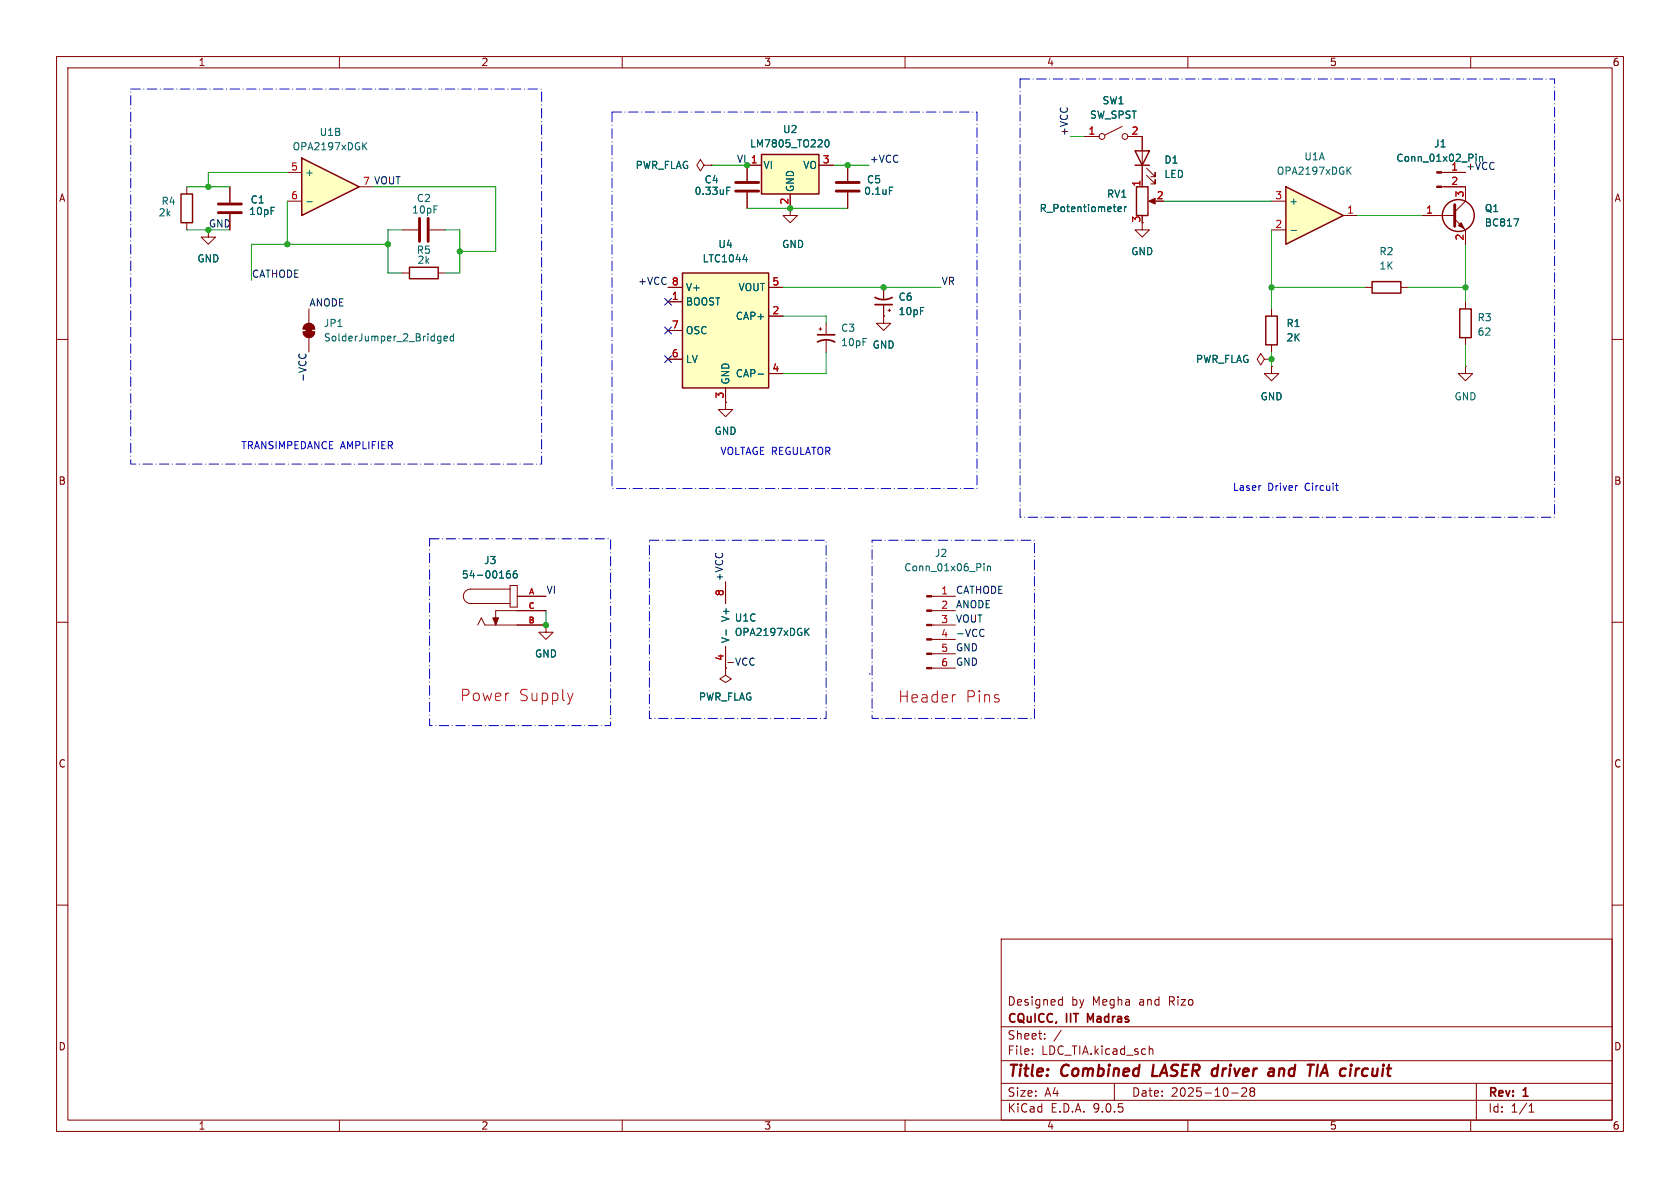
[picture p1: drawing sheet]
<svg xmlns="http://www.w3.org/2000/svg" width="297mm" height="210mm" viewBox="0 0 297 210" stroke-linecap="round" stroke-linejoin="round" font-family="sans-serif">
<g fill="none" stroke="#840000" stroke-width=".18">
<path d="M10 10h277v190h-277zM12 12h273v186h-273zM60 10v2M110 10v2M160 10v2M210 10v2M260 10v2M10 60h2M285 60h2M10 110h2M285 110h2M10 160h2"/>
<path d="M177 166h108v32h-108zM187.4 176.7l.4 .1M187.8 176.2v1.5M187.8 177.6l-.4 .1M285 160h2M60 198v2M110 198v2M160 198v2M177 194.5h108M177 191.5h108M177 187.5h108M177 181.5h108"/>
<path d="M182.5 186.3v.1M182.5 185.5v.1M184.7 183.6v.1M184.7 182.8v.1M187.6 182.1l-1.3 2M197 191.5v3M203.2 184.9v1.5M203.2 185.5l.2-.1 .3 .1 .1 .9M210 198v2M217.7 193.2h1.2M219.5 192.4l.6-.1 .2 .1 .1 .3-.9 1.1h.9M221.2 192.9l-.2-.2 .2-.4 .5 .1 .1 .2-.3 .3"/>
<path d="M221.2 192.9l-.2 .3v.5l.2 .1 .5-.1 .1-.2-.1-.4-.2-.2M221.2 192.9h.3M260 198v2M261 191.5v6.5M270.3 196.6h.9M270.3 195.5l.4-.4v1.5"/>
</g>
<path d="M203.9 188.2l-.2 2h.9M224.6 188.9l.6 .1-.1 1.2M225.1 190.1l-.2 .1M225.2 189.4h-.7M233 188.2l-.3 2M233.7 189.6h.9M234.3 188.2l-.9 2M240.3 188.9l-.5 .2" fill="none" stroke="#840000" stroke-width=".4"/>
<path d="M192.8 180.3l-.5-1.1v1.5" fill="none" stroke="#840000" stroke-width=".3"/>
<path d="M53.3 27.9l10.2 5.1-10.2 5.1z" fill="#ffffc2"/>
<path d="M53.3 27.9l10.2 5.1-10.2 5.1z" fill="none" stroke="#840000" stroke-width=".25"/>
<path d="M50.8 30.5h2.5M50.8 35.6h2.5M63.5 33h2.5" fill="none" stroke="#840000" stroke-width=".18"/>
<path d="M54.3 35.7h.9M64.3 25.8l.6 .7M64.9 25.2l-.8 .7" fill="none" stroke="#006464" stroke-width=".18"/>
<path d="M134.6 27.3h10.2v7h-10.2z" fill="#ffffc2"/>
<g fill="none" stroke="#840000" stroke-width=".25">
<path d="M32 34.3h2v5.1h-2zM134.6 27.3h10.2v7h-10.2zM223.8 55.9h2v5.1h-2zM242.6 49.8h5v2h-5z"/>
<circle cx="257.8" cy="38.1" r="2.82"/>
</g>
<g fill="none" stroke="#840000" stroke-width=".18">
<path d="M33 33v1.3M33 39.4v1.2M40.6 33v2.8M40.6 37.8v2.8M124.5 29.2l-.7-1-.6 1 .6 1 .7-1h1.2M125.7 29.2h.1M132.1 29.2h2.5M139.7 34.3v3.8h1.3l-1.3 1.3-1.3-1.3h1.3M144.8 29.2h2.5M251.5 38.1h5.7M257.2 38.7l1.9 1.9v2.6M259.1 33v2.6l-1.9 1.9"/>
<path d="M36.8 40.6v1.3h1.3l-1.3 1.3-1.2-1.3h1.2M71.1 40.6h2.8M75.9 40.6h2.8M224.8 54.6v1.3M241.3 50.8h1.3M247.6 50.8h1.3M223.5 63.5l-.6-1-.7 1 .7 1 .6-1h1.3M224.8 63.5h.1M224.8 61v1.2M259.1 64.8v1.2h1.2l-1.2 1.3-1.3-1.3h1.3M259.1 64.8h.1"/>
</g>
<path d="M146 24.8l.1-.1a.68 .68 0 0 1 .5 .6 .68 .68 0 0 1-.5 .7 .84 .84 0 0 1-.1-1.2zM267.6 38.7h.9l-.6 1.2" fill="none" stroke="#006464" stroke-width=".18"/>
<path d="M38.6 36.1h4.1M38.6 37.6h4.1M74.2 38.6v4.1M75.7 38.6v4.1M257.2 36.2v3.8" fill="none" stroke="#840000" stroke-width=".51"/>
<path d="M257.8 39.9l.5-.5 .5 1z" fill="#840000" stroke="#840000" stroke-width=".18"/>
<path d="M120.6 48.3h15.3v20.3h-15.3z" fill="#ffffc2"/>
<path d="M200.7 26.7h2.5l-1.3 2.5zM200.7 29.2h2.5M200.9 33h2v5.1h-2zM72.4 47.2h5.1v2.1h-5.1zM120.6 48.3h15.3v20.3h-15.3z" fill="none" stroke="#840000" stroke-width=".25"/>
<g fill="none" stroke="#840000" stroke-width=".18">
<path d="M149.9 29.2v2.8M149.9 34v2.8M191.8 24.1h2.5M198.4 22.4l-3.1 1.5M199.4 24.1h2.5v8.9M201.9 39.4v1.2h1.3l-1.3 1.3-1.2-1.3h1.2M202.7 31l1.5 1.5v-.7v.7h-.7M202.7 29.7l1.5 1.5v-.7v.7h-.7M203.5 35.6h1M53.6 58.7h2a1.02 1.02 0 0 1-1 1 1.02 1.02 0 0 1-1-1zM53.9 57.5a1.02 1.02 0 0 1 1.1-.3 1.02 1.02 0 0 1 .6 1h-2zM54.6 54.6v2.6"/>
<path d="M54.6 59.7v2.5M71.1 48.3h1.3M77.5 48.3h1.2M118.1 50.8h2.5M118.1 53.3h2.5M118.1 58.4h2.5M135.9 50.8h2.5M135.9 55.9h2.5M144.8 58.2h.5M145 57.9v.5M146 57.2v2M156.2 55.9v1.3h1.3l-1.3 1.2-1.3-1.2h1.3"/>
<path d="M156.2 55.9h.1M156.2 50.8v2M156.2 53.8v2.1M157 54.9h.5M157.2 54.6v.5M118.1 63.5h2.5M128.3 68.6v2.5M135.9 66h2.5M146 60.2v2M224.8 64.8v1.2h1.3l-1.3 1.3-1.3-1.3h1.3M224.8 64.8h.1M96.5 110.5v1.3h1.3l-1.3 1.2-1.3-1.2h1.3"/>
<path d="M96.5 110.5h.1M128.3 114.3v5.1l1 .6-1 .7-1-.7 1-.6M128.3 102.9v3.8"/>
<circle cx="194.8" cy="24.1" r=".51"/>
<circle cx="198.9" cy="24.1" r=".51"/>
</g>
<g fill="none" stroke="#006464" stroke-width=".18">
<path d="M157.2 33.1h.6M197.6 37l.7-.1-.1-.3h-.4l-.2 .1 .1 .6h.5M198.8 36.6v.8M199.2 36.6l-.4 .2M77.6 59.4l.3 .1M77.9 59.4v1.1l-.2 .2M78.5 59.8l.6-.1-.1-.2-.3-.1-.2 .2v.6h.5M80.2 59.5l-.4-.1-.2 .3 .1 .5h.5M80.2 59v1.3M131.4 45.9h.7M132 45.5v.8M77.9 60.2l-.3 .1"/>
<path d="M134 66.1h1M128.4 111.3v1M142.5 111.6l.5 .7M143 111.1l-.7 .7"/>
</g>
<path d="M144.5 59.2h3.1M154.7 52.6a3.2 3.2 0 0 0 3 0M154.7 53.8h3M144.5 60.5a3.2 3.2 0 0 1 3.1 0" fill="none" stroke="#840000" stroke-width=".3"/>
<g fill="#840000" stroke="#840000" stroke-width=".18">
<path d="M54.1 57.9h1v1h-1z"/>
<path d="M53.6 58.7h2a1.02 1.02 0 0 1-1 1 1.02 1.02 0 0 1-1-1z"/>
<path d="M53.9 57.5a1.02 1.02 0 0 1 1.1-.3 1.02 1.02 0 0 1 .6 1h-2z"/>
<path d="M203.1 35.6l1.1-.5v1z"/>
</g>
<path d="M147.8 32.3h4.1M147.8 33.8h4.1" fill="none" stroke="#840000" stroke-width=".51"/>
<path d="M227.3 33l10.2 5.1-10.2 5.1z" fill="#ffffc2"/>
<path d="M227.3 33l10.2 5.1-10.2 5.1zM258.1 54.6h2v5.1h-2z" fill="none" stroke="#840000" stroke-width=".25"/>
<g fill="none" stroke="#840000" stroke-width=".18">
<path d="M40.6 33v2.8M40.6 37.8v2.8M125.7 29.2h.1M132.1 34v2.8M134.6 29.2h-2.5v2.8M139.7 34.3v2.5M144.8 29.2h2.5M149.9 29.2v2.8M149.9 34v2.8M191.8 24.1h2.5M199.4 24.1h2.5v2.6M201.9 29.2v3.8"/>
<path d="M224.8 35.6h2.5M237.5 38.1h2.5M251.5 38.1h2.5M254.9 33h4.2v2.6M254.9 30.5h4.2M118.1 50.8h2.5M118.1 53.3h2.5M118.1 58.4h2.5M135.9 50.8h2.5M135.9 55.9h2.5M156.2 55.9h.1M156.2 50.8v2"/>
<path d="M156.2 53.8v2.1M224.8 40.6h2.5M224.8 54.6v1.3M259.1 40.6v2.6M259.1 53.3v1.3M259.1 59.7v1.3M118.1 63.5h2.5M128.3 71.1v1.3h1.2l-1.2 1.3-1.3-1.3h1.3M128.3 71.1h.1M128.3 68.6v2.5M135.9 66h2.5M224.8 64.8h.1"/>
<path d="M224.8 63.5h.1M224.8 61v1.2M84.5 110.5l.6-1.3 .6 1.3h10.8M90.2 104.1h-7a1.27 1.27 0 0 0-1.3 1.3 1.27 1.27 0 0 0 1.3 1.3h7M90.2 103.5h1.2v3.8h-1.2zM91.4 105.4h5.1M96.5 110.5h.1M96.5 108h-8.9v2.5M128.3 102.9v3.8M128.3 114.3v3.8M164.7 108h4.2M164.7 110.5h4.2"/>
<path d="M164.7 105.4h4.2M164.7 113h4.2M164.7 115.6h4.2M164.7 118.1h4.2"/>
</g>
<g fill="none" stroke="#006464" stroke-width=".18">
<path d="M128.5 33.7h.4M128.5 33.1h.6M146 24.8l.1-.1a.68 .68 0 0 1 .5 .6 .68 .68 0 0 1-.5 .7 .84 .84 0 0 1-.1-1.2zM157.2 33.1h.6M197.6 37l.7-.1-.1-.3h-.4l-.2 .1 .1 .6h.5M198.8 36.6v.8M199.2 36.6l-.4 .2M238.3 30.1l.6 .7M238.9 29.5l-.8 .8M261 27.2v.2M261 27.7v.8M261.6 27.7v.8"/>
<path d="M261.6 27.8l.1-.1h.3l.1 .8M267.6 38.7h.9l-.6 1.2M131.4 45.9h.7M132 45.5v.8M228.2 40.7h1M134 66.1h1M174 99.6v.2M89.6 101.5l.4-.1 .2 .2-.1 .5-.3 .1-.2-.1M90.1 100.9l-.3 .1-.2 .2M91.3 100.9l-.3 .1a.86 .86 0 0 0 0 1.2l.4-.1 .1-.5-.3-.2h-.2l-.3 .2M128.4 111.3v1M142.5 111.6l.5 .7"/>
<path d="M143 111.1l-.7 .7M174 100.1v.8M174.6 100.1v.8M174.6 100.2l.1-.1h.3l.1 .8"/>
</g>
<g fill="#840000" stroke="#840000" stroke-width=".18">
<path d="M254 30.4h.9v.2h-.9z"/>
<path d="M254 32.9h.9v.2h-.9z"/>
<path d="M87.1 109.2h1l-.5 1.3z"/>
<path d="M163.8 105.3h.9v.2h-.9z"/>
<path d="M163.8 107.8h.9v.3h-.9z"/>
<path d="M163.8 110.4h.9v.2h-.9z"/>
<path d="M163.8 112.9h.9v.3h-.9z"/>
<path d="M163.8 115.4h.9v.3h-.9z"/>
<path d="M163.8 118h.9v.2h-.9z"/>
</g>
<path d="M130 32.3h4.1M130 33.8h4.1" fill="none" stroke="#840000" stroke-width=".51"/>
<path d="M52.9 62.6l-.1 .2M54 62.6l.1 .2M133.1 116.3l.2 .1M133.3 117.5l-.2 .1M173.7 111.2l.3 .2M174 112.4l-.3 .1" fill="none" stroke="#0f0f0f" stroke-width=".18"/>
<g fill="none" stroke="#009600" stroke-width=".18">
<path d="M33 33h7.6M50.8 30.5h-14v2.5M50.8 35.6v7.6M66 33h21.6v11.5h-6.3M125.7 29.2h6.4M132.1 36.8h17.8M147.3 29.2h6.4M189.2 24.1h2.6M205.7 35.6h19.1M240 38.1h11.5M33 40.6h7.6M68.6 43.2h-24.2v6.3"/>
<path d="M71.1 40.6h-2.5v7.7h2.5M78.7 40.6h2.6v7.7h-2.6M138.4 55.9h7.6v1.3M138.4 50.8h28M224.8 50.8h16.5M224.8 40.6v14M248.9 50.8h10.2M259.1 43.2v10.1M146 62.2v3.8h-7.6M224.8 62.2v2.6M259.1 61v3.8M96.5 108v2.5"/>
</g>
<path d="M117.5 57.8l1.2 1.2M117.5 52.7l1.2 1.2M118.7 57.8l-1.2 1.2M118.7 52.7l-1.2 1.2M117.5 62.9l1.2 1.2M118.7 62.9l-1.2 1.2" fill="none" stroke="#000084" stroke-width=".18"/>
<path d="M101.3 122.5l-.5 1.4" fill="none" stroke="#ff0e12" stroke-width=".18"/>
<path d="M222.8 85.8h.1M236.1 85.8h.5M236.3 86.6l.3 .1" fill="none" stroke="#0000c2" stroke-width=".18"/>
<path d="M168.8 122.8h.1" fill="none" stroke="#ff090b" stroke-width=".18"/>
<path d="M23.1 15.7h72.7v66.3h-72.7zM108.2 19.8h64.5v66.6h-64.5zM180.3 14h94.5v77.4h-94.5zM75.9 95.3h32v33h-32zM114.8 95.5h31.2v31.5h-31.2zM154.2 95.5h28.7v31.5h-28.7zM153.7 119.1h.1" fill="none" stroke="#0000c2" stroke-width=".18" stroke-dasharray="1.7 .6 0 .6"/>
<g fill="#009600" stroke="#009600" stroke-width=".18">
<circle cx="68.6" cy="43.2" r=".46"/>
<circle cx="36.8" cy="33" r=".46"/>
<circle cx="36.8" cy="40.6" r=".46"/>
<circle cx="50.8" cy="43.2" r=".46"/>
<circle cx="224.8" cy="50.8" r=".46"/>
<circle cx="224.8" cy="63.5" r=".46"/>
<circle cx="259.1" cy="50.8" r=".46"/>
<circle cx="96.5" cy="110.5" r=".46"/>
<circle cx="81.3" cy="44.5" r=".46"/>
<circle cx="149.9" cy="29.2" r=".46"/>
<circle cx="139.7" cy="36.8" r=".46"/>
<circle cx="132.1" cy="29.2" r=".46"/>
<circle cx="156.2" cy="50.8" r=".46"/>
</g>
<g font-size="2.8" fill="#ff0e12">
<text x="81.3" y="124.2">Power</text>
<text x="91.7" y="124.2">Supply</text>
</g>
<g font-size="2.8" fill="#ff090b">
<text x="158.7" y="124.4">Header</text>
<text x="170.7" y="124.4">Pins</text>
</g>
<g font-size="2.8" fill="#840000">
<text x="178" y="190.9">Title:</text>
<text x="187.7" y="190.9">Combined</text>
<text x="204.6" y="190.9">LASER driver</text>
<text x="226.7" y="190.9">and</text>
<text x="234.5" y="190.9">TIA</text>
<text x="241" y="190.9">circuit</text>
</g>
<g font-size="2.1" fill="#840000">
<text x="178" y="178">Designed</text>
<text x="189.4" y="178">by</text>
<text x="193.2" y="178">Megha</text>
<text x="201.5" y="178">and</text>
<text x="206.9" y="178">Rizo</text>
<text x="178" y="184">Sheet:</text>
<text x="178" y="181.2">CQuICC,</text>
<text x="188.6" y="181.2">IIT</text>
<text x="192.9" y="181.2">Madras</text>
<text x="178" y="186.7">File:</text>
<text x="184.1" y="186.7">LDC_TIA.kicad_sch</text>
<text x="178" y="196.9">KiCad</text>
<text x="178" y="194.1">Size:</text>
<text x="184.7" y="194.1">A4</text>
<text x="185.7" y="196.9">E.D.A.</text>
<text x="193.3" y="196.9">9.0.5</text>
<text x="200" y="194.1">Date:</text>
<text x="207" y="194.1">2025-10-28</text>
<text x="263" y="194.3">Rev:</text>
<text x="263" y="196.9">Id:</text>
<text x="267.1" y="196.9">1/1</text>
<text x="269.4" y="194.3">1</text>
</g>
<g font-size="1.8" fill="#840000">
<text x="35" y="11.9">1</text>
<text x="85" y="11.9">2</text>
<text x="135" y="11.9">3</text>
<text x="185" y="11.9">4</text>
<text x="235" y="11.9">5</text>
<text x="285" y="11.9">6</text>
<text x="10.3" y="35.9">A</text>
<text x="285.3" y="35.9">A</text>
<text x="36.8" y="40.3">GND</text>
<text x="139.4" y="36.3" transform="rotate(-90 139.4 36.3)">2</text>
<text x="10.3" y="85.9">B</text>
<text x="285.3" y="85.9">B</text>
<text x="128.3" y="117.8">-VCC</text>
<text x="10.3" y="135.9">C</text>
<text x="285.3" y="135.9">C</text>
<text x="10.3" y="185.9">D</text>
<text x="285.3" y="185.9">D</text>
<text x="35" y="199.9">1</text>
<text x="85" y="199.9">2</text>
<text x="135" y="199.9">3</text>
<text x="185" y="199.9">4</text>
<text x="235" y="199.9">5</text>
<text x="285" y="199.9">6</text>
</g>
<g font-size="1.8" fill="#006464">
<text x="138.3" y="23.7">U2</text>
<text x="192.6" y="21.2">SW_SPST</text>
<text x="194.8" y="18.6">SW1</text>
<text x="51.6" y="26.8">OPA2197xDGK</text>
<text x="56.4" y="24.2">U1B</text>
<text x="132.5" y="26.3">LM7805_TO220</text>
<text x="205.7" y="29.1">D1</text>
<text x="230.5" y="28.5">U1A</text>
<text x="246.8" y="28.8">Conn_01x02_Pin</text>
<text x="253.4" y="26.3">J1</text>
<text x="53.8" y="31.3">+</text>
<text x="73.6" y="35.9">C2</text>
<text x="112.3" y="30.1">PWR_FLAG</text>
<text x="122.7" y="34.6">0.33uF</text>
<text x="124.5" y="32.6">C4</text>
<text x="134.9" y="30.1">VI</text>
<text x="140.6" y="34" transform="rotate(-90 140.6 34)">GND</text>
<text x="141.9" y="30.1">VO</text>
<text x="152.7" y="34.6">0.1uF</text>
<text x="153.2" y="32.6">C5</text>
<text x="195.6" y="35.2">RV1</text>
<text x="205.7" y="31.7">LED</text>
<text x="225.6" y="31.1">OPA2197xDGK</text>
<text x="27.9" y="38.5">2k</text>
<text x="28.5" y="36.4">R4</text>
<text x="44" y="38.2">10pF</text>
<text x="44.2" y="36.2">C1</text>
<text x="72.8" y="37.9">10pF</text>
<text x="183.7" y="37.7">R_Potentiometer</text>
<text x="227.8" y="36.4">+</text>
<text x="262.4" y="40.2">BC817</text>
<text x="262.4" y="37.7">Q1</text>
<text x="34.8" y="46.6">GND</text>
<text x="73.6" y="45.1">R5</text>
<text x="73.7" y="46.8">2k</text>
<text x="124.1" y="46.6">LTC1044</text>
<text x="126.9" y="44">U4</text>
<text x="138.2" y="44">GND</text>
<text x="199.9" y="45.3">GND</text>
<text x="243.8" y="45.3">R2</text>
<text x="243.8" y="47.9">1K</text>
<text x="121.2" y="51.7">V+</text>
<text x="130.5" y="51.7">VOUT</text>
<text x="158.8" y="53.4">C6</text>
<text x="57.2" y="58">JP1</text>
<text x="121.2" y="54.2">BOOST</text>
<text x="121.2" y="59.3">OSC</text>
<text x="130" y="56.7">CAP+</text>
<text x="148.6" y="58.9">C3</text>
<text x="158.8" y="55.9">10pF</text>
<text x="227.3" y="58">R1</text>
<text x="261.1" y="57">R3</text>
<text x="261.1" y="59.5">62</text>
<text x="57.2" y="60.6">SolderJumper_2_Bridged</text>
<text x="121.2" y="64.4">LV</text>
<text x="148.6" y="61.4">10pF</text>
<text x="154.2" y="61.8">GND</text>
<text x="211.3" y="64.4">PWR_FLAG</text>
<text x="227.3" y="60.6">2K</text>
<text x="129.1" y="68.1" transform="rotate(-90 129.1 68.1)">GND</text>
<text x="130" y="66.9">CAP-</text>
<text x="222.8" y="71">GND</text>
<text x="257" y="71">GND</text>
<text x="126.2" y="77.1">GND</text>
<text x="85.5" y="99.9">J3</text>
<text x="159.8" y="101.2">Conn_01x06_Pin</text>
<text x="165.2" y="98.7">J2</text>
<text x="81.6" y="102.5">54-00166</text>
<text x="129.1" y="113.8" transform="rotate(-90 129.1 113.8)">V-</text>
<text x="129.1" y="110.1" transform="rotate(-90 129.1 110.1)">V+</text>
<text x="129.8" y="110.1">U1C</text>
<text x="129.8" y="112.6">OPA2197xDGK</text>
<text x="94.5" y="116.4">GND</text>
<text x="123.5" y="124.1">PWR_FLAG</text>
</g>
<g font-size="1.8" fill="#a90000">
<text x="192.3" y="23.9">1</text>
<text x="200" y="23.9">2</text>
<text x="132.6" y="29">1</text>
<text x="145.3" y="29">3</text>
<text x="51.4" y="30.2">5</text>
<text x="51.4" y="35.3">6</text>
<text x="201.7" y="33.1" transform="rotate(-90 201.7 33.1)">1</text>
<text x="204.4" y="35.3">2</text>
<text x="225.4" y="35.3">3</text>
<text x="256.5" y="30.2">1</text>
<text x="256.5" y="32.8">2</text>
<text x="258.8" y="35" transform="rotate(-90 258.8 35)">3</text>
<text x="201.7" y="39.4" transform="rotate(-90 201.7 39.4)">3</text>
<text x="225.4" y="40.4">2</text>
<text x="238.1" y="37.8">1</text>
<text x="252" y="37.8">1</text>
<text x="258.8" y="42.6" transform="rotate(-90 258.8 42.6)">2</text>
<text x="118.7" y="53.1">1</text>
<text x="118.7" y="50.5">8</text>
<text x="136.5" y="50.5">5</text>
<text x="118.7" y="58.2">7</text>
<text x="136.5" y="55.6">2</text>
<text x="118.7" y="63.2">6</text>
<text x="136.5" y="65.8">4</text>
<text x="128" y="70.6" transform="rotate(-90 128 70.6)">3</text>
<text x="128" y="105.5" transform="rotate(-90 128 105.5)">8</text>
<text x="166.3" y="105.2">1</text>
<text x="166.3" y="107.7">2</text>
<text x="166.3" y="110.2">3</text>
<text x="166.3" y="112.8">4</text>
<text x="128" y="116.9" transform="rotate(-90 128 116.9)">4</text>
<text x="166.3" y="115.3">5</text>
<text x="166.3" y="117.9">6</text>
</g>
<g font-size="1.8" fill="#0f0f0f">
<text x="130.2" y="28.9">VI 1</text>
<text x="153.7" y="28.9">+VCC</text>
<text x="188.9" y="24.1" transform="rotate(-90 188.9 24.1)">+VCC</text>
<text x="64.1" y="32.8">7 VOUT</text>
<text x="259.1" y="30.1">+VCC</text>
<text x="44.4" y="49.2">CATHODE</text>
<text x="112.7" y="50.5">+VCC 8</text>
<text x="166.4" y="50.5">VR</text>
<text x="54.6" y="54.3">ANODE</text>
<text x="54.3" y="67.6" transform="rotate(-90 54.3 67.6)">-VCC</text>
<text x="96.5" y="105.1">VI</text>
<text x="127.9" y="102.9" transform="rotate(-90 127.9 102.9)">+VCC</text>
<text x="168.9" y="105.1">CATHODE</text>
<text x="168.9" y="107.6">ANODE</text>
<text x="168.9" y="110.1">VOUT</text>
<text x="168.9" y="112.7">-VCC</text>
<text x="168.9" y="117.8">GND</text>
<text x="168.9" y="115.2">GND</text>
</g>
<g font-size="1.8" fill="#0000c2">
<text x="42.5" y="79.6">TRANSIMPEDANCE AMPLIFIER</text>
<text x="127.3" y="80.6">VOLTAGE REGULATOR</text>
<text x="217.9" y="87">Laser</text>
<text x="224.1" y="87">Driver</text>
<text x="230.8" y="87">Circuit</text>
</g>
<g font-size="1.4" fill="#a90000">
<text x="93.3" y="107.7">C</text>
<text x="93.4" y="105.2">A</text>
<text x="93.3" y="110.2">B</text>
</g>
</svg>
